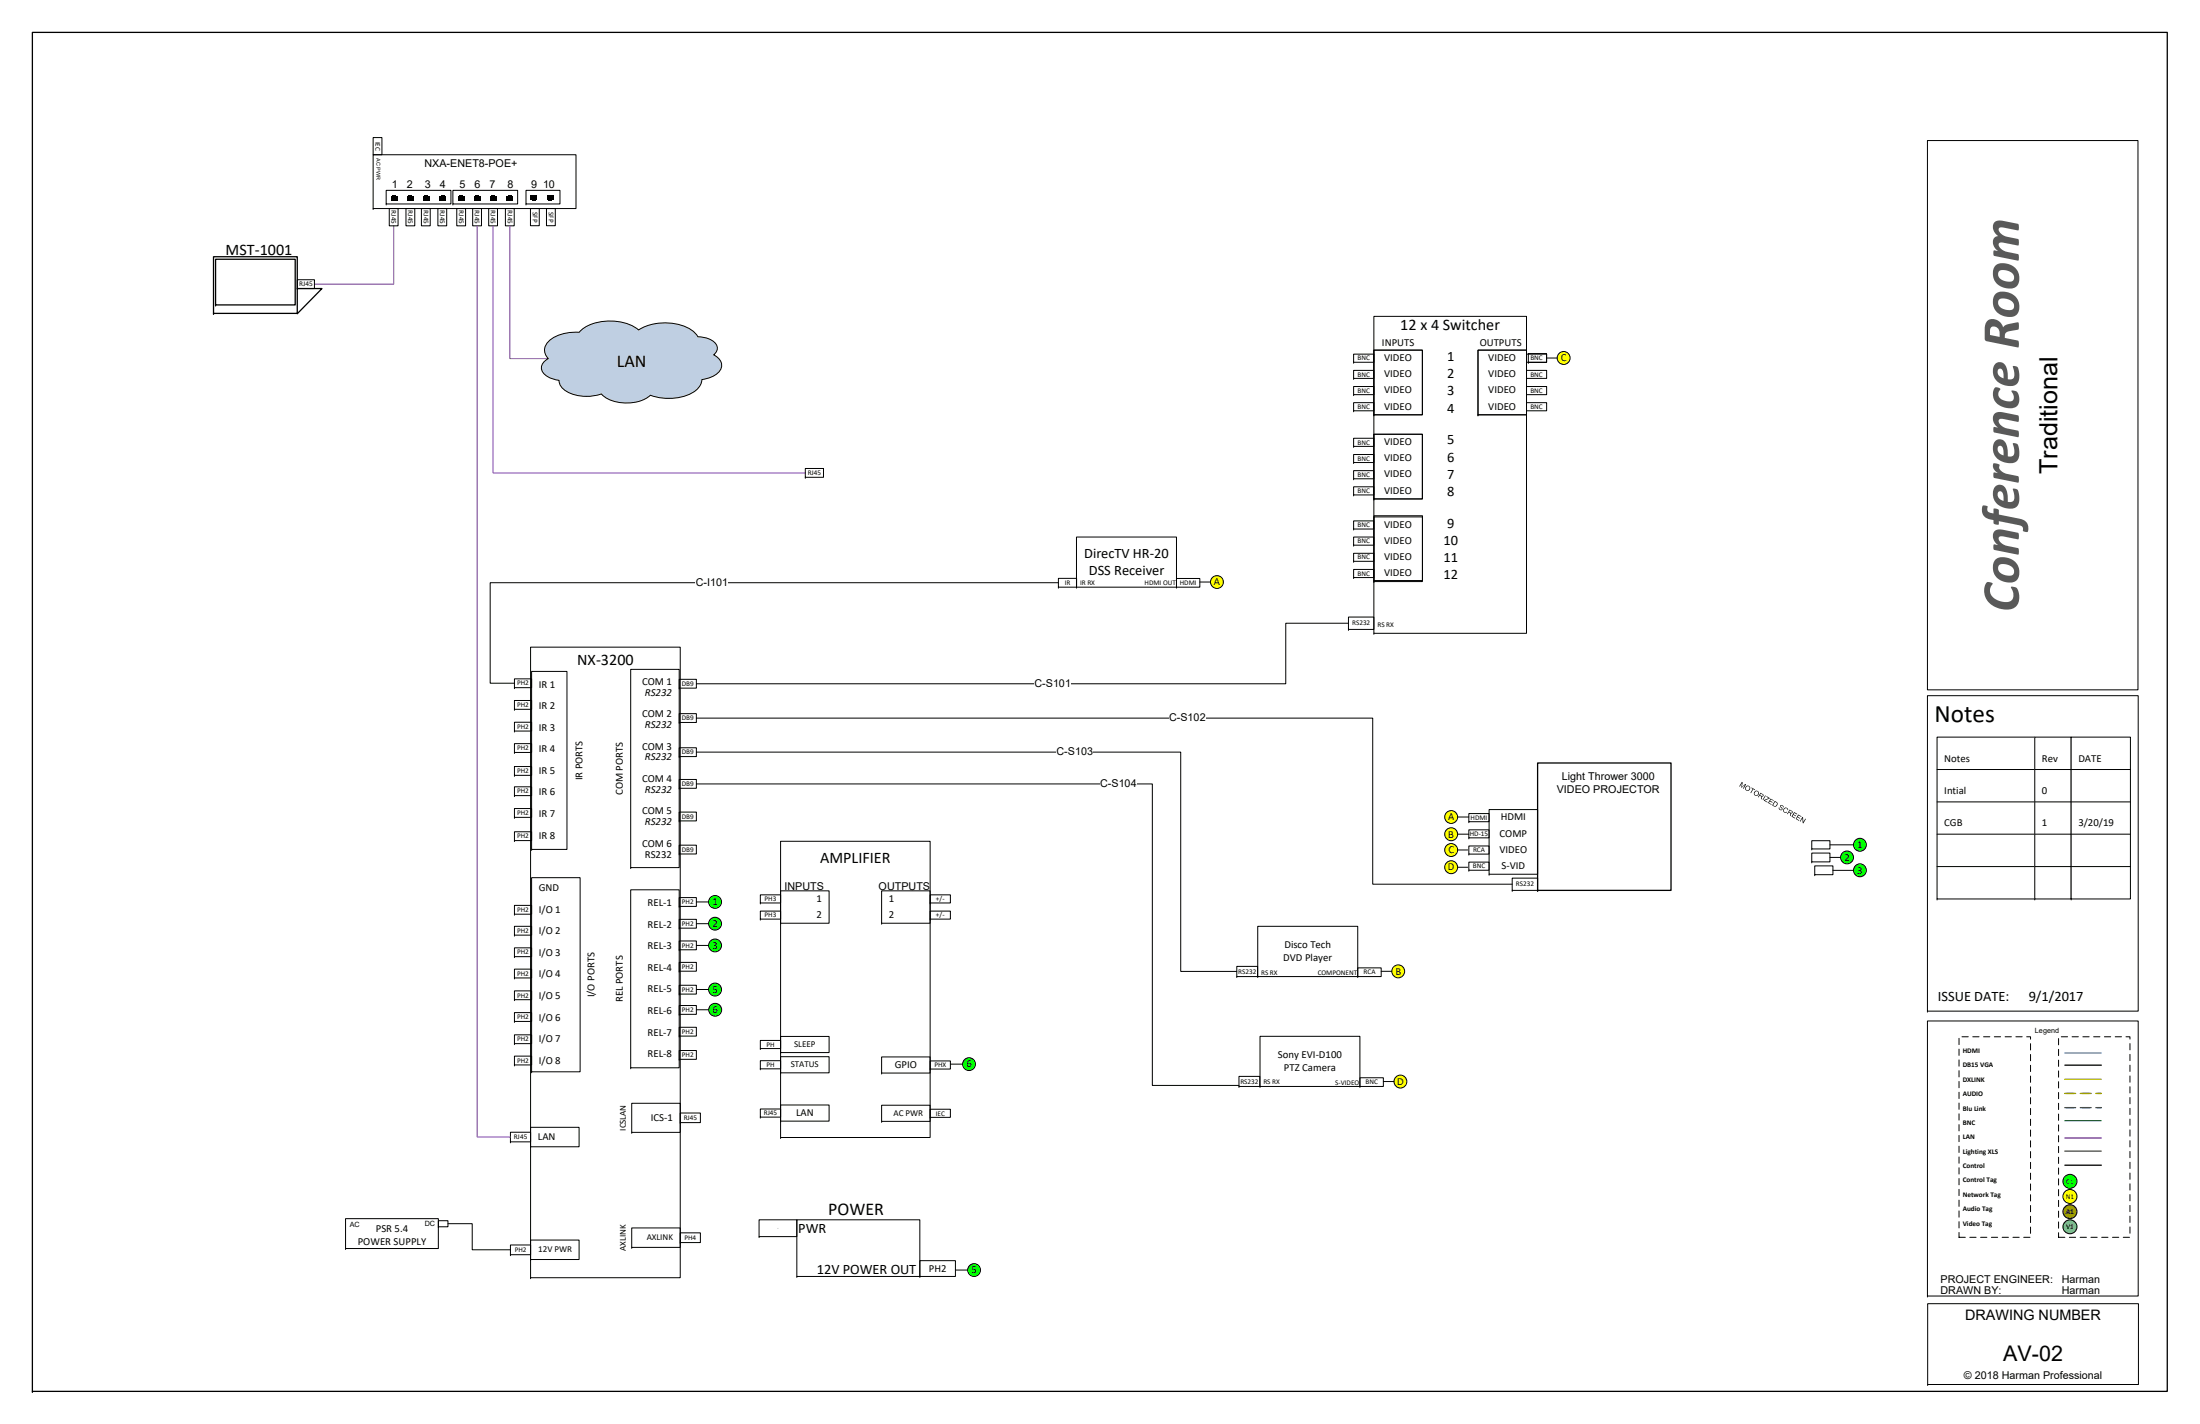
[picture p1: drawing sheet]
<svg xmlns="http://www.w3.org/2000/svg" width="432mm" height="279mm" viewBox="0 0 432 279" stroke-linecap="round" stroke-linejoin="round" font-family="sans-serif">
<path d="M136.7 153.8h89.5v59.2h17" fill="none" stroke="#000" stroke-width=".2"/>
<path d="M215.9 152.5h7.2v2.6h-7.2z" fill="#fff"/>
<path d="M378.3 27.6h41.3v107.8h-41.3zM378.3 255.8h41.4v15.9h-41.4zM378.3 271.7h.1" fill="none" stroke="#000" stroke-width=".2"/>
<path d="M77.3 44.3v11.5h-15.6" fill="none" stroke="#7030a0" stroke-width=".2"/>
<path d="M73.2 30.4h39.9v10.5h-39.9z" fill="#fff"/>
<path d="M73.2 30.4h39.9v10.5h-39.9zM73.2 40.9h.1" fill="none" stroke="#000" stroke-width=".2"/>
<path d="M103.2 37.3h6.7v2.7h-6.7z" fill="#fff"/>
<path d="M103.2 37.3h6.7v2.7h-6.7zM103.2 40h.1" fill="none" stroke="#000" stroke-width=".2"/>
<path d="M104.2 38.3h1.2v.8h-1.2zM104.5 39.1h.6v.3h-.6zM107.3 38.3h1.3v.8h-1.3zM107.7 39.1h.6v.3h-.6z" fill="#000"/>
<path d="M88.9 37.3h12.7v2.7h-12.7z" fill="#fff"/>
<path d="M88.9 37.3h12.7v2.7h-12.7zM88.9 40h.1" fill="none" stroke="#000" stroke-width=".2"/>
<path d="M89.9 38.6h1.2v.8h-1.2zM90.2 38.3h.6v.3h-.6zM93 38.6h1.3v.8h-1.3zM93.4 38.3h.6v.3h-.6zM96.2 38.5h1.3v.9h-1.3zM96.5 38.2h.6v.4h-.6zM99.4 38.5h1.3v.9h-1.3zM99.7 38.2h.6v.4h-.6z" fill="#000"/>
<path d="M75.8 37.3h12.7v2.7h-12.7z" fill="#fff"/>
<g fill="none" stroke="#000" stroke-width=".2">
<path d="M73.2 27h1.8v3.4h-1.8zM75.8 37.3h12.7v2.7h-12.7zM75.8 40h.1M76.4 40.9h1.7v3.4h-1.7zM79.7 40.9h1.7v3.4h-1.7zM82.7 40.9h1.7v3.4h-1.7zM85.9 40.9h1.8v3.4h-1.8zM89.7 40.9h1.7v3.4h-1.7zM92.8 40.9h1.7v3.4h-1.7zM95.9 40.9h1.7v3.4h-1.7zM99.2 40.9h1.7v3.4h-1.7zM104.1 40.9h1.7v3.4h-1.7z"/>
<path d="M107.3 40.9h1.7v3.4h-1.7zM67.8 239.1h18.2v5.9h-18.2zM86 239.5h1.9v1.2h-1.9zM67.8 245h.1M86 240.7h.1M87.9 240.1h4.8v5.1h7.5"/>
</g>
<path d="M76.7 38.6h1.3v.8h-1.3zM77.1 38.3h.6v.3h-.6zM79.9 38.6h1.3v.8h-1.3zM80.2 38.3h.6v.3h-.6zM83 38.5h1.3v.9h-1.3zM83.4 38.2h.6v.4h-.6zM86.2 38.5h1.3v.9h-1.3zM86.6 38.2h.6v.4h-.6z" fill="#000"/>
<path d="M100.1 44.3v26.1h7.5" fill="none" stroke="#7030a0" stroke-width=".2"/>
<circle cx="140.3" cy="181.2" r="1.26" fill="#0f0"/>
<circle cx="140.3" cy="181.2" r="1.26" fill="none" stroke="#000" stroke-width=".2"/>
<circle cx="140.3" cy="185.5" r="1.26" fill="#0f0"/>
<circle cx="140.3" cy="185.5" r="1.26" fill="none" stroke="#000" stroke-width=".2"/>
<circle cx="140.3" cy="194.2" r="1.27" fill="#0f0"/>
<g fill="none" stroke="#000" stroke-width=".2">
<path d="M158.1 91.9h3.5v1.7h-3.5zM158.1 93.6h.1M104.1 127h29.4v123.7h-29.4zM124 216.5h9.5v5.7h-9.5zM133.5 218.4h4v1.9h-4zM100.2 222.2h3.9v1.8h-3.9zM100.2 224h.1M104.1 221.2h9.6v3.8h-9.6zM104.1 225h.1M124 222.2h.1M133.5 220.3h.1M100.2 244.3h3.9v1.9h-3.9z"/>
<path d="M100.2 246.2h.1M104.1 250.7h.1M104.1 243.3h9.6v3.8h-9.6zM104.1 247.1h.1M124 240.9h9.5v3.8h-9.5zM124 244.7h.1M133.5 241.9h4v1.9h-4zM133.5 243.8h.1"/>
<circle cx="140.3" cy="194.2" r="1.27"/>
</g>
<path d="M96.8 44.3v48.5h61.3" fill="none" stroke="#7030a0" stroke-width=".2"/>
<path d="M41.9 50.4h16.4v11.1h-16.4z" fill="#fff"/>
<path d="M6.4 6.4h419v266.6h-419zM41.9 50.4h16.4v11.1h-16.4zM42.3 50.9h15.6v8.9h-15.6zM42.3 59.8h.1M58.3 56.6h4.9l-4.9 5M41.9 61.5h.1M6.4 273h.1" fill="none" stroke="#000" stroke-width=".25"/>
<path d="M58.3 54.9h3.4v1.7h-3.4zM58.3 56.6h.1" fill="none" stroke="#000" stroke-width=".2"/>
<circle cx="140.3" cy="177" r="1.26" fill="#0f0"/>
<g fill="none" stroke="#000" stroke-width=".2">
<path d="M378.3 136.5h41.4v61.9h-41.4zM378.3 198.4h.1"/>
<circle cx="140.3" cy="177" r="1.26"/>
</g>
<path d="M380.2 144.6h19.2v31.8h-19.2z" fill="#fff"/>
<path d="M380.2 144.6h19.2v31.8h-19.2zM380.2 151h19.2M380.2 157.3h19.2M380.2 176.4h.1M380.2 163.7h19.2M380.2 170h19.2" fill="none" stroke="#000" stroke-width=".2"/>
<path d="M399.4 144.6h7.1v31.8h-7.1z" fill="#fff"/>
<path d="M399.4 144.6h7.1v31.8h-7.1zM399.4 151h7.1M399.4 157.3h7.1M399.4 176.4h.1M399.4 163.7h7.1M399.4 170h7.1" fill="none" stroke="#000" stroke-width=".2"/>
<path d="M406.5 144.6h11.6v31.8h-11.6z" fill="#fff"/>
<path d="M406.5 144.6h11.6v31.8h-11.6zM406.5 151h11.6M406.5 157.3h11.6M406.5 176.4h.1M406.5 163.7h11.6M406.5 170h11.6M378.3 200.3h41.4v54h-41.4zM378.3 254.3h.1" fill="none" stroke="#000" stroke-width=".2"/>
<circle cx="406.3" cy="234.8" r="1.38" fill="#ff0"/>
<circle cx="406.3" cy="234.8" r="1.38" fill="none" stroke="#000" stroke-width=".2"/>
<circle cx="406.3" cy="231.8" r="1.38" fill="#0f0"/>
<circle cx="406.3" cy="231.8" r="1.38" fill="none" stroke="#000" stroke-width=".2"/>
<path d="M404 203.4h14.1v39.4h-14.1z" fill="none" stroke="#000" stroke-width=".2" stroke-dasharray="1.2 .9"/>
<circle cx="406.3" cy="237.7" r="1.38" fill="#f00"/>
<circle cx="406.3" cy="237.7" r="1.38" fill="none" stroke="#000" stroke-width=".2"/>
<path d="M384.5 203.4h14v39.4h-14z" fill="none" stroke="#000" stroke-width=".2" stroke-dasharray="1.2 .9"/>
<path d="M405.3 209h7.1zM405.3 228.6h7.1z" fill="none" stroke="#000" stroke-width=".25"/>
<path d="M405.3 206.6h7.1z" fill="none" stroke="#00b0f0" stroke-width=".25"/>
<path d="M405.3 211.8h7.1z" fill="none" stroke="#ea700d" stroke-width=".25"/>
<path d="M405.3 214.5h7.1z" fill="none" stroke="#f00" stroke-width=".25" stroke-dasharray="1.8 1.3"/>
<path d="M405.3 219.9h7.1z" fill="none" stroke="#00b050" stroke-width=".25"/>
<path d="M405.3 225.9h7.1z" fill="none" stroke="#50632a" stroke-width=".25"/>
<path d="M405.3 223.3h7.1z" fill="none" stroke="#7030a0" stroke-width=".25"/>
<circle cx="406.3" cy="240.7" r="1.38" fill="#00b0f0"/>
<g fill="none" stroke="#000" stroke-width=".2">
<path d="M207.7 113.5h3.6v1.7h-3.6zM207.7 115.2h.1M207.7 114.3h-111.5v19.8h4.8M211.3 105.4h19.6v9.8h-19.6zM211.3 115.2h.1M230.9 113.5h4.6v1.7h-4.6zM230.9 115.2h.1M242.7 189.6h4.1v2h-4.1zM242.7 191.6h.1M246.9 181.8h19.6v9.8h-19.6zM246.9 191.6h.1M266.5 189.9h4.6v1.7h-4.6z"/>
<path d="M266.5 191.6h.1M243.2 211.2h4.1v2h-4.1zM243.2 213.2h.1M247.3 203.3h19.6v9.9h-19.6zM247.3 213.2h.1M266.9 211.5h4.6v1.7h-4.6zM266.9 213.2h.1"/>
<circle cx="406.3" cy="240.7" r="1.38"/>
</g>
<path d="M405.3 217.3h7.1z" fill="none" stroke="#1f477d" stroke-width=".25" stroke-dasharray="1.8 1.3"/>
<path d="M136.6 113.1h6.3v2.5h-6.3z" fill="#fff"/>
<path d="M93.6 44.3v178.8h6.6" fill="none" stroke="#7030a0" stroke-width=".2"/>
<g fill="none" stroke="#000" stroke-width=".2">
<path d="M265.7 79h4v1.6h-4zM265.7 75.8h4v1.6h-4zM265.7 77.4h.1M265.7 72.7h4v1.5h-4zM265.7 74.2h.1M265.7 69.5h4v1.6h-4zM265.7 71.1h.1M269.7 62.1h29.9v62.2h-29.9zM269.7 68.7h9.5v12.7h-9.5zM290.1 68.7h9.5v12.7h-9.5zM299.6 69.5h4v1.6h-4zM299.6 71.1h.1"/>
<path d="M299.6 72.7h4v1.5h-4zM299.6 74.2h.1M299.6 75.8h4v1.6h-4zM299.6 77.4h.1M299.6 79h4v1.6h-4zM265.7 80.6h.1M265.7 95.5h4v1.6h-4zM265.7 97.1h.1M265.7 92.3h4v1.6h-4zM265.7 93.9h.1M265.7 89.2h4v1.6h-4zM265.7 90.8h.1"/>
<path d="M265.7 86h4v1.6h-4zM265.7 87.6h.1M269.7 81.4h.1M269.7 85.2h9.5v12.7h-9.5zM269.7 97.9h.1M290.1 81.4h.1M299.6 80.6h.1M265.7 111.7h4v1.6h-4zM265.7 113.3h.1M265.7 108.6h4v1.5h-4zM265.7 110.1h.1M265.7 105.4h4v1.6h-4z"/>
<path d="M265.7 107h.1M265.7 102.2h4v1.6h-4zM265.7 103.8h.1M269.7 101.4h9.5v12.7h-9.5zM269.7 114.1h.1M269.7 101.2h9.5v12.7h-9.5zM269.7 113.9h.1M264.7 121.1h5v2.4h-5zM264.7 123.5h.1M269.7 124.3h.1M136.7 177h2.4M136.7 181.2h2.4"/>
<path d="M136.7 185.5h2.4M136.7 194.1h2.4"/>
</g>
<path d="M301.8 149.7h26.2v25h-26.2z" fill="#fff"/>
<path d="M301.8 149.7h26.2v25h-26.2zM301.8 174.7h.1" fill="none" stroke="#000" stroke-width=".25"/>
<path d="M355.6 165h3.6v1.6h-3.6zM355.6 166.6h.1M355.6 167.4h3.6v1.7h-3.6zM355.6 169.1h.1" fill="none" stroke="#000" stroke-width=".2"/>
<circle cx="365.1" cy="165.8" r="1.26" fill="#0f0"/>
<circle cx="365.1" cy="165.8" r="1.26" fill="none" stroke="#000" stroke-width=".2"/>
<circle cx="362.5" cy="168.2" r="1.26" fill="#0f0"/>
<g fill="none" stroke="#000" stroke-width=".2">
<path d="M264.7 122.3h-12.3v11.9h-115.7M288.3 159.6h4v1.6h-4zM292.3 158.8h9.5v12.7h-9.5zM288.3 169.2h4v1.5h-4zM288.3 170.7h.1M288.3 166h4v1.6h-4zM288.3 167.6h.1M288.3 162.8h4v1.6h-4zM288.3 164.4h.1M288.3 161.2h.1M292.3 171.5h.1M296.8 172.3h5v2.4h-5z"/>
<path d="M296.8 174.7h.1M359.2 165.8h4.6M359.2 168.2h2.1"/>
<circle cx="362.5" cy="168.2" r="1.26"/>
</g>
<path d="M341.9 153.4l.2 .1-.2 .9 .7-.6 .1 .1-.5 .9-.1-.1 .4-.7-.8 .5 .2-.9-.4 .8-.1-.1zM342.5 154.7a.55 .55 0 0 1 1.1 0 .55 .55 0 0 1-1.1 0zM342.7 154.7a.38 .38 0 0 0 .7 0 .38 .38 0 0 0-.7 0zM343.8 154.5l.7 .4-.1 .1-.3-.2-.4 .8h-.1l.4-.8-.3-.2zM344.2 155.7a.55 .55 0 0 1 1.1 0 .55 .55 0 0 1-1.1 0zM344.4 155.7a.37 .37 0 0 0 .7 0 .37 .37 0 0 0-.7 0zM345.5 155.5l.4 .3a.27 .27 0 0 1 .2 .3 .27 .27 0 0 1-.4 .2l.1 .5h-.1l-.1-.6-.2-.1-.2 .4-.2-.1zM345.6 155.7l-.2 .3 .3 .1a.18 .18 0 0 0 .3 0 .18 .18 0 0 0-.1-.2zM346.5 156.1h.1l-.5 .9-.2-.1zM346.8 156.2l.6 .4-1 .4 .5 .4v.1l-.7-.4 1-.5-.5-.3zM347.5 156.7l.7 .3-.1 .1-.5-.3-.2 .3 .5 .3v.1l-.5-.3-.2 .3 .5 .3v.1l-.7-.4zM348.3 157.1l.3 .2a.51 .51 0 0 1 .2 .7 .51 .51 0 0 1-.7 .2l-.3-.2zM348.4 157.3l-.4 .7a.42 .42 0 0 0 .7-.1 .42 .42 0 0 0-.3-.6zM349.4 158l.3-.1a.37 .37 0 0 1 .3 .6l-.1-.1a.22 .22 0 0 0-.1-.3 .22 .22 0 0 0-.3 .1v.1a.38 .38 0 0 1 .3 .5 .38 .38 0 0 1-.5 .2 .38 .38 0 0 1-.2-.5h.2a.25 .25 0 0 0 .1 .4 .25 .25 0 0 0 .3-.3l-.3-.3zM350.2 158.6a.45 .45 0 0 1 .5-.1 .45 .45 0 0 1 .3 .5l-.2-.1a.34 .34 0 0 0-.4-.3 .34 .34 0 0 0-.2 .5 .34 .34 0 0 0 .5 .1v.1a.47 .47 0 0 1-.6 0 .47 .47 0 0 1 .1-.7zM351.3 158.8l.3 .3a.27 .27 0 0 1 .2 .3 .27 .27 0 0 1-.4 .2l.1 .5h-.1l-.1-.6-.2-.1-.2 .4-.2-.1zM351.3 159l-.1 .3 .5 .1v-.2zM352.1 159.3l.7 .4-.1 .1-.5-.3-.2 .3 .5 .3v.1l-.5-.3-.2 .3 .5 .3v.1l-.7-.4zM352.9 159.8l.7 .4-.1 .1-.5-.3-.1 .3 .4 .2v.1l-.5-.3-.2 .3 .6 .4-.1 .1-.6-.4zM353.8 160.3h.1v1l.4-.7 .2 .1-.6 .9-.1-.1v-1l-.4 .7h-.1z" fill="#000"/>
<path d="M203 132.9h7.2v2.5h-7.2z" fill="#fff"/>
<g fill="none" stroke="#000" stroke-width=".2">
<path d="M101 133.2h3.3v1.7h-3.3zM101 134.9h.1M101 137.4h3.3v1.8h-3.3zM101 139.2h.1M104.3 131.7h7v35h-7zM123.8 131.3h9.5v38.9h-9.5zM133.3 133.3h3.4v1.7h-3.4zM133.3 135h.1M101 141.7h3.3v1.7h-3.3zM101 143.4h.1M101 158.6h3.3v1.8h-3.3zM101 154.4h3.3v1.7h-3.3z"/>
<path d="M101 156.1h.1M101 145.9h3.3v1.7h-3.3zM101 147.6h.1M101 150.4h3.3v1.7h-3.3zM101 152.1h.1M133.3 140h3.4v1.8h-3.4zM133.3 141.8h.1M133.3 146.7h3.4v1.7h-3.4zM133.3 148.4h.1M133.3 152.9h3.4v1.8h-3.4zM133.3 154.7h.1M133.3 159.3h3.4v1.8h-3.4z"/>
<path d="M101 163.2h3.3v1.7h-3.3zM101 164.9h.1M101 160.4h.1M101 177.6h3.3v1.8h-3.3zM101 179.4h.1M104.3 166.7h.1M104.3 172.2h9.6v38.1h-9.6zM123.8 170.2h.1M123.8 174.6h9.5v34.9h-9.5zM133.3 161.1h.1M133.3 165.8h3.4v1.8h-3.4zM133.3 167.6h.1"/>
<path d="M133.3 176.1h3.4v1.7h-3.4zM133.3 177.8h.1M101 181.8h3.3v1.7h-3.3zM101 183.5h.1M101 186h3.3v1.7h-3.3zM101 187.7h.1M101 198.7h3.3v1.7h-3.3zM101 190.2h3.3v1.7h-3.3zM101 191.9h.1M101 194.4h3.3v1.7h-3.3zM101 196.1h.1M133.3 180.4h3.4v1.7h-3.4z"/>
<path d="M133.3 182.1h.1M133.3 184.6h3.4v1.8h-3.4zM133.3 186.4h.1M133.3 197.3h3.4v1.7h-3.4zM133.3 199h.1M133.3 188.8h3.4v1.8h-3.4zM133.3 190.6h.1M133.3 193.3h3.4v1.7h-3.4zM133.3 195h.1M101 207.2h3.3v1.7h-3.3zM101 208.9h.1M101 203h3.3v1.8h-3.3z"/>
<path d="M101 204.8h.1M101 200.4h.1M104.3 210.3h.1M123.8 209.5h.1M133.3 206.1h3.4v1.7h-3.4zM133.3 207.8h.1M133.3 201.6h3.4v1.7h-3.4zM133.3 203.3h.1"/>
</g>
<circle cx="140.4" cy="198.1" r="1.26" fill="#0f0"/>
<g fill="none" stroke="#000" stroke-width=".2">
<path d="M356.2 169.9h3.6v1.7h-3.6zM356.2 171.6h.1M136.7 198.1h2.4"/>
<circle cx="140.4" cy="198.1" r="1.26"/>
</g>
<circle cx="365.1" cy="170.8" r="1.26" fill="#0f0"/>
<g fill="none" stroke="#000" stroke-width=".2">
<path d="M300 69.4h3.5v1.7h-3.5zM300 71.1h.1M359.8 170.8h4"/>
<circle cx="365.1" cy="170.8" r="1.26"/>
</g>
<circle cx="306.9" cy="70.2" r="1.27" fill="#ff0"/>
<g fill="none" stroke="#000" stroke-width=".2">
<path d="M303.5 70.2h2.1"/>
<circle cx="306.9" cy="70.2" r="1.27"/>
</g>
<circle cx="284.8" cy="160.3" r="1.27" fill="#ff0"/>
<g fill="none" stroke="#000" stroke-width=".2">
<path d="M286.1 160.3h2.2"/>
<circle cx="284.8" cy="160.3" r="1.27"/>
</g>
<circle cx="284.8" cy="163.7" r="1.27" fill="#ff0"/>
<g fill="none" stroke="#000" stroke-width=".2">
<path d="M286.1 163.7h2.2"/>
<circle cx="284.8" cy="163.7" r="1.27"/>
</g>
<circle cx="284.8" cy="166.8" r="1.27" fill="#ff0"/>
<g fill="none" stroke="#000" stroke-width=".2">
<path d="M286.1 166.8h2"/>
<circle cx="284.8" cy="166.8" r="1.27"/>
</g>
<circle cx="284.8" cy="170.2" r="1.27" fill="#ff0"/>
<g fill="none" stroke="#000" stroke-width=".2">
<path d="M286.1 170.2h2"/>
<circle cx="284.8" cy="170.2" r="1.27"/>
</g>
<circle cx="238.8" cy="114.2" r="1.27" fill="#ff0"/>
<g fill="none" stroke="#000" stroke-width=".2">
<path d="M235.5 114.2h2.1"/>
<circle cx="238.8" cy="114.2" r="1.27"/>
</g>
<circle cx="274.4" cy="190.6" r="1.26" fill="#ff0"/>
<g fill="none" stroke="#000" stroke-width=".2">
<path d="M271.1 190.6h2.1"/>
<circle cx="274.4" cy="190.6" r="1.26"/>
</g>
<circle cx="274.9" cy="212.2" r="1.26" fill="#ff0"/>
<g fill="none" stroke="#000" stroke-width=".2">
<path d="M149.2 175.6h4v1.6h-4zM149.2 177.2h.1M149.2 178.8h4v1.5h-4zM153.2 165.1h29.4v58.1h-29.4zM153.2 174.8h9.5v6.3h-9.5zM173 174.8h9.6v6.3h-9.6zM182.6 175.6h3.9v1.6h-3.9zM182.6 177.2h.1M182.6 178.8h3.9v1.5h-3.9zM149.2 180.3h.1M153.2 181.1h.1M173 181.1h.1"/>
<path d="M182.6 180.3h.1M149.2 204.1h4v1.6h-4zM149.2 205.7h.1M149.2 217.6h4v1.6h-4zM149.2 219.2h.1M149.2 208.1h4v1.6h-4zM149.2 209.7h.1M153.2 203.4h9.5v3.1h-9.5zM153.2 206.5h.1M153.2 216.8h9.5v3.2h-9.5zM153.2 220h.1M153.2 207.3h9.5v3.2h-9.5z"/>
<path d="M153.2 210.5h.1M173 216.9h9.6v3.1h-9.6zM173 207.4h9.6v3.1h-9.6zM173 210.5h.1M182.6 217.6h3.9v1.6h-3.9zM182.6 219.2h.1M182.6 208.2h3.9v1.6h-3.9zM182.6 209.8h.1M271.5 212.2h2.1M149 239.3h7.4v3.3h-7.4zM153.2 223.2h.1M156.4 239.3h24.1v11.2h-24.1z"/>
<path d="M173 220h.1M149 242.6h.1M156.4 250.5h.1M180.5 247.4h7v3.1h-7zM180.5 250.5h.1"/>
<circle cx="274.9" cy="212.2" r="1.26"/>
</g>
<circle cx="191.2" cy="249.2" r="1.26" fill="#0f0"/>
<g fill="none" stroke="#000" stroke-width=".2">
<path d="M187.5 249.2h2.4"/>
<circle cx="191.2" cy="249.2" r="1.26"/>
</g>
<circle cx="190.2" cy="208.8" r="1.26" fill="#0f0"/>
<g fill="none" stroke="#000" stroke-width=".2">
<path d="M136.7 147.6h95v43h11M186.5 208.8h2.4"/>
<circle cx="190.2" cy="208.8" r="1.26"/>
</g>
<path d="M207.4 146.3h7.1v2.6h-7.1z" fill="#fff"/>
<path d="M136.7 140.9h132.7v32.6h27.4" fill="none" stroke="#000" stroke-width=".2"/>
<path d="M229.5 139.6h7.1v2.6h-7.1z" fill="#fff"/>
<path d="M107.5 67.2a7.6 7.6 0 0 1 6.2-2 7.9 7.9 0 0 1 6.5-2.2 8.4 8.4 0 0 1 5.1 1.7 10.2 10.2 0 0 1 10.7 .3l1 1.1a4.5 4.5 0 0 1 3.7 1.6 1.51 1.51 0 0 1-.6 1.9 2.13 2.13 0 0 1 1.5 1.9 2.13 2.13 0 0 1-1.3 2.1l-1.6 .7-.9 .2a3.4 3.4 0 0 1-2.6 2.9 10.7 10.7 0 0 1-7.5 .1 7.9 7.9 0 0 1-9.2 .3l-.5-.5a8.2 8.2 0 0 1-7.6-1.1l-.6-1-.1-.6a4.2 4.2 0 0 1-3.4-2 1.91 1.91 0 0 1 1.3-2.2 2.23 2.23 0 0 1-.1-3.2z" fill-rule="evenodd" fill="#bfcfe2"/>
<path d="M107.5 67.2a7.6 7.6 0 0 1 6.2-2 7.9 7.9 0 0 1 6.5-2.2 8.4 8.4 0 0 1 5.1 1.7 10.2 10.2 0 0 1 10.7 .3l1 1.1a4.5 4.5 0 0 1 3.7 1.6 1.51 1.51 0 0 1-.6 1.9 2.13 2.13 0 0 1 1.5 1.9 2.13 2.13 0 0 1-1.3 2.1l-1.6 .7-.9 .2a3.4 3.4 0 0 1-2.6 2.9 10.7 10.7 0 0 1-7.5 .1 7.9 7.9 0 0 1-9.2 .3l-.5-.5a8.2 8.2 0 0 1-7.6-1.1l-.6-1-.1-.6a4.2 4.2 0 0 1-3.4-2 1.91 1.91 0 0 1 1.3-2.2 2.23 2.23 0 0 1-.1-3.2z" fill="none" stroke="#000" stroke-width=".2"/>
<text font-size="10.6" fill="#595959" x="396.2" y="120.1" transform="rotate(-90 396.2 120.1)">Conference Room</text>
<g font-size="4.9">
<text x="403.8" y="93" transform="rotate(-90 403.8 93)">Traditional</text>
<text x="379.7" y="141.7">Notes</text>
</g>
<text font-size="4.2" x="393.2" y="267.1">AV-02</text>
<g font-size="3.5">
<text x="121.1" y="72.1">LAN</text>
<text x="162.6" y="238.4">POWER</text>
</g>
<g font-size="3.2">
<text x="44.3" y="49.9">MST‐1001</text>
<text x="274.8" y="64.8">12 x 4 Switcher</text>
<text x="113.3" y="130.5">NX‐3200</text>
<text x="161" y="169.4">AMPLIFIER</text>
</g>
<g font-size="2.8">
<text x="284.1" y="70.8">1</text>
<text x="284.1" y="74.2">2</text>
<text x="284.1" y="77.6">3</text>
<text x="284.1" y="81">4</text>
<text x="284.1" y="87.2">5</text>
<text x="284.1" y="90.6">6</text>
<text x="284.1" y="94">7</text>
<text x="284.1" y="97.4">8</text>
<text x="283.4" y="106.9">10</text>
<text x="284.1" y="103.5">9</text>
<text x="212.8" y="109.5">DirecTV HR‐20</text>
<text x="213.7" y="112.8">DSS Receiver</text>
<text x="283.4" y="110.3">11</text>
<text x="283.4" y="113.7">12</text>
<text x="380.4" y="196.5">ISSUE DATE:</text>
<text x="398.2" y="196.5">9/1/2017</text>
<text x="156.7" y="241.9">PWR</text>
<text x="160.3" y="249.9">12V POWER OUT</text>
<text x="385.7" y="259">DRAWING NUMBER</text>
</g>
<g font-size="2.8" fill="#fff">
<text x="402.6" y="250.9">Rodriguez</text>
<text x="402.6" y="253.7">N/A</text>
</g>
<g font-size="2.1">
<text x="83.3" y="32.8">NXA-ENET8-POE+</text>
<text x="76.9" y="36.9">1</text>
<text x="79.8" y="36.9">2</text>
<text x="83.4" y="36.9">3</text>
<text x="86.3" y="36.9">4</text>
<text x="90.2" y="36.9">5</text>
<text x="93.1" y="36.9">6</text>
<text x="96.1" y="36.9">7</text>
<text x="99.6" y="36.9">8</text>
<text x="104.2" y="36.9">9 10</text>
<text x="271.2" y="68">INPUTS</text>
<text x="271.7" y="70.8">VIDEO</text>
<text x="290.4" y="68">OUTPUTS</text>
<text x="292.1" y="70.8">VIDEO</text>
<text x="306.3" y="70.9">C</text>
<text x="271.7" y="77.2">VIDEO</text>
<text x="271.7" y="74">VIDEO</text>
<text x="292.1" y="74">VIDEO</text>
<text x="292.1" y="77.2">VIDEO</text>
<text x="271.7" y="80.4">VIDEO</text>
<text x="292.1" y="80.4">VIDEO</text>
<text x="271.7" y="87.3">VIDEO</text>
<text x="271.7" y="93.7">VIDEO</text>
<text x="271.7" y="90.5">VIDEO</text>
<text x="271.7" y="96.9">VIDEO</text>
<text x="271.7" y="106.7">VIDEO</text>
<text x="271.7" y="103.5">VIDEO</text>
<text x="271.7" y="113.1">VIDEO</text>
<text x="271.7" y="109.9">VIDEO</text>
<text x="136.6" y="115">C-I101</text>
<text x="238.3" y="114.8">A</text>
<text x="105.8" y="134.9">IR 1</text>
<text x="126" y="134.4">COM 1</text>
<text x="126.6" y="136.5">RS232</text>
<text x="203" y="134.8">C-S101</text>
<text x="105.8" y="139.1">IR 2</text>
<text x="105.8" y="143.4">IR 3</text>
<text x="126" y="140.7">COM 2</text>
<text x="126.6" y="142.9">RS232</text>
<text x="229.5" y="141.6">C-S102</text>
<text x="105.8" y="147.6">IR 4</text>
<text x="126" y="147.1">COM 3</text>
<text x="126.6" y="149.2">RS232</text>
<text x="207.4" y="148.2">C-S103</text>
<text x="381.6" y="149.4">Notes</text>
<text x="400.8" y="149.4">Rev</text>
<text x="407.9" y="149.4">DATE</text>
<text x="105.8" y="151.9">IR 5</text>
<text x="114.3" y="153.1" transform="rotate(-90 114.3 153.1)">IR PORTS</text>
<text x="126" y="153.4">COM 4</text>
<text x="126.6" y="155.6">RS232</text>
<text x="215.9" y="154.4">C-S104</text>
<text x="305.5" y="155.6">VIDEO PROJECTOR</text>
<text x="306.6" y="153">Light Thrower 3000</text>
<text x="381.6" y="155.7">Intial</text>
<text x="400.8" y="155.7">0</text>
<text x="105.8" y="156.1">IR 6</text>
<text x="105.8" y="160.3">IR 7</text>
<text x="122.2" y="156" transform="rotate(-90 122.2 156)">COM PORTS</text>
<text x="126" y="159.8">COM 5</text>
<text x="126.6" y="161.9">RS232</text>
<text x="284.2" y="161">A</text>
<text x="294.6" y="161">HDMI</text>
<text x="105.8" y="164.6">IR 8</text>
<text x="126" y="166.1">COM 6</text>
<text x="284.2" y="164.3">B</text>
<text x="284.3" y="167.4">C</text>
<text x="294.3" y="167.3">VIDEO</text>
<text x="294.3" y="164.1">COMP</text>
<text x="364.5" y="166.4">1</text>
<text x="381.6" y="162.1">CGB</text>
<text x="400.8" y="162.1">1</text>
<text x="407.9" y="162.1">3/20/19</text>
<text x="126.6" y="168.3">RS232</text>
<text x="284.2" y="170.8">D</text>
<text x="294.7" y="170.5">S‐VID</text>
<text x="362" y="168.9">2</text>
<text x="364.5" y="171.4">3</text>
<text x="105.8" y="174.9">GND</text>
<text x="105.8" y="179.1">I/O 1</text>
<text x="127.1" y="177.8">REL‐1</text>
<text x="139.8" y="177.6">1</text>
<text x="154" y="174.6">INPUTS</text>
<text x="160.3" y="176.9">1</text>
<text x="172.5" y="174.6">OUTPUTS</text>
<text x="174.5" y="176.9">1</text>
<text x="105.8" y="183.3">I/O 2</text>
<text x="127.1" y="182">REL‐2</text>
<text x="139.8" y="181.9">2</text>
<text x="160.3" y="180.1">2</text>
<text x="174.5" y="180.1">2</text>
<text x="105.8" y="187.6">I/O 3</text>
<text x="105.8" y="191.8">I/O 4</text>
<text x="127.1" y="186.2">REL‐3</text>
<text x="127.1" y="190.5">REL‐4</text>
<text x="139.8" y="186.2">3</text>
<text x="251.9" y="188.6">DVD Player</text>
<text x="252.1" y="186.1">Disco Tech</text>
<text x="273.9" y="191.2">B</text>
<text x="105.8" y="196">I/O 5</text>
<text x="116.7" y="195.7" transform="rotate(-90 116.7 195.7)">I/O PORTS</text>
<text x="122.2" y="196.7" transform="rotate(-90 122.2 196.7)">REL PORTS</text>
<text x="127.1" y="194.7">REL‐5</text>
<text x="139.8" y="194.8">5</text>
<text x="105.8" y="200.3">I/O 6</text>
<text x="127.1" y="198.9">REL‐6</text>
<text x="127.1" y="203.2">REL‐7</text>
<text x="139.8" y="198.8">6</text>
<text x="105.8" y="204.5">I/O 7</text>
<text x="105.8" y="208.7">I/O 8</text>
<text x="127.1" y="207.4">REL‐8</text>
<text x="175.6" y="209.5">GPIO</text>
<text x="189.7" y="209.4">6</text>
<text x="250.8" y="207.6">Sony EVI‐D100</text>
<text x="252" y="210.2">PTZ Camera</text>
<text x="274.2" y="212.9">D</text>
<text x="127.7" y="219.9">ICS‐1</text>
<text x="156.2" y="218.9">LAN</text>
<text x="105.6" y="223.6">LAN</text>
<text x="70.2" y="244.3">POWER SUPPLY</text>
<text x="73.8" y="241.8">PSR 5.4</text>
<text x="182.3" y="249.6">PH2</text>
<text x="190.7" y="249.8">5</text>
<text x="380.9" y="251.8">PROJECT ENGINEER:</text>
<text x="404.7" y="251.8">Harman</text>
<text x="380.9" y="253.9">DRAWN BY:</text>
<text x="404.7" y="253.9">Harman</text>
<text x="385.4" y="270.6">© 2018 Harman Professional</text>
</g>
<g font-size="1.8">
<text x="155.2" y="209.4">STATUS</text>
<text x="155.9" y="205.4">SLEEP</text>
<text x="122.8" y="221.9" transform="rotate(-90 122.8 221.9)">ICSLAN</text>
<text x="175.4" y="218.9">AC PWR</text>
<text x="105.6" y="245.7">12V PWR</text>
<text x="122.8" y="245.4" transform="rotate(-90 122.8 245.4)">AXLINK</text>
<text x="126.9" y="243.3">AXLINK</text>
</g>
<g font-size="1.4">
<text x="73.7" y="27.8" transform="rotate(90 73.7 27.8)">IEC</text>
<text x="76.9" y="41.3" transform="rotate(90 76.9 41.3)">RJ45</text>
<text x="80.1" y="41.3" transform="rotate(90 80.1 41.3)">RJ45</text>
<text x="83.2" y="41.3" transform="rotate(90 83.2 41.3)">RJ45</text>
<text x="86.4" y="41.3" transform="rotate(90 86.4 41.3)">RJ45</text>
<text x="90.1" y="41.3" transform="rotate(90 90.1 41.3)">RJ45</text>
<text x="93.2" y="41.3" transform="rotate(90 93.2 41.3)">RJ45</text>
<text x="96.4" y="41.3" transform="rotate(90 96.4 41.3)">RJ45</text>
<text x="99.6" y="41.3" transform="rotate(90 99.6 41.3)">RJ45</text>
<text x="104.6" y="41.6" transform="rotate(90 104.6 41.6)">SFP</text>
<text x="107.7" y="41.6" transform="rotate(90 107.7 41.6)">SFP</text>
<text x="58.7" y="56.2">RJ45</text>
<text x="266.5" y="70.7">BNC</text>
<text x="300.4" y="70.7">BNC</text>
<text x="266.5" y="77.1">BNC</text>
<text x="266.5" y="73.9">BNC</text>
<text x="300.4" y="73.9">BNC</text>
<text x="300.4" y="77.1">BNC</text>
<text x="266.5" y="80.2">BNC</text>
<text x="300.4" y="80.2">BNC</text>
<text x="266.5" y="87.2">BNC</text>
<text x="158.5" y="93.2">RJ45</text>
<text x="266.5" y="93.6">BNC</text>
<text x="266.5" y="90.4">BNC</text>
<text x="266.5" y="96.7">BNC</text>
<text x="266.5" y="106.6">BNC</text>
<text x="266.5" y="103.4">BNC</text>
<text x="266.5" y="113">BNC</text>
<text x="266.5" y="109.8">BNC</text>
<text x="209" y="114.8">IR</text>
<text x="212" y="114.8">IR RX</text>
<text x="224.6" y="114.8">HDMI OUT</text>
<text x="231.6" y="114.8">HDMI</text>
<text x="265.4" y="122.7">RS232</text>
<text x="270.4" y="123.1">RS RX</text>
<text x="101.5" y="134.5">PH2</text>
<text x="133.8" y="134.6">DB9</text>
<text x="101.5" y="138.7">PH2</text>
<text x="101.5" y="143">PH2</text>
<text x="133.8" y="141.3">DB9</text>
<text x="101.5" y="147.2">PH2</text>
<text x="133.8" y="148">DB9</text>
<text x="101.5" y="155.7">PH2</text>
<text x="101.5" y="151.7">PH2</text>
<text x="133.8" y="154.2">DB9</text>
<text x="101.5" y="159.9">PH2</text>
<text x="133.8" y="160.6">DB9</text>
<text x="288.6" y="160.9">HDMI</text>
<text x="101.5" y="164.5">PH2</text>
<text x="133.8" y="167.1">DB9</text>
<text x="288.5" y="164">HD‐15</text>
<text x="289.1" y="167.2">RCA</text>
<text x="289.1" y="170.4">BNC</text>
<text x="297.5" y="173.9">RS232</text>
<text x="101.5" y="178.9">PH2</text>
<text x="133.8" y="177.4">PH2</text>
<text x="150.1" y="176.8">PH3</text>
<text x="150.1" y="180">PH3</text>
<text x="183.7" y="176.8">+/‐</text>
<text x="183.7" y="180">+/‐</text>
<text x="101.5" y="183.1">PH2</text>
<text x="133.8" y="181.7">PH2</text>
<text x="133.8" y="185.9">PH2</text>
<text x="101.5" y="187.3">PH2</text>
<text x="101.5" y="191.5">PH2</text>
<text x="133.8" y="190.1">PH2</text>
<text x="243" y="191">RS232</text>
<text x="247.5" y="191.2">RS RX</text>
<text x="258.6" y="191.3">COMPONENT</text>
<text x="267.6" y="191.2">RCA</text>
<text x="101.5" y="195.7">PH2</text>
<text x="133.8" y="194.6">PH2</text>
<text x="101.5" y="200">PH2</text>
<text x="133.8" y="202.9">PH2</text>
<text x="133.8" y="198.6">PH2</text>
<text x="399.4" y="202.7">Legend</text>
<text x="101.5" y="208.5">PH2</text>
<text x="101.5" y="204.3">PH2</text>
<text x="133.8" y="207.4">PH2</text>
<text x="150.4" y="205.4">PH</text>
<text x="150.4" y="209.4">PH</text>
<text x="183.4" y="209.4">PHX</text>
<text x="385.2" y="206.6">HDMI</text>
<text x="385.2" y="209.4">DB15 VGA</text>
<text x="243.4" y="212.6">RS232</text>
<text x="248" y="212.8">RS RX</text>
<text x="262.1" y="212.8">S‐VIDEO</text>
<text x="268" y="212.7">BNC</text>
<text x="385.2" y="212.2">DXLINK</text>
<text x="385.2" y="215.1">AUDIO</text>
<text x="134.2" y="219.8">RJ45</text>
<text x="149.9" y="218.8">RJ45</text>
<text x="183.7" y="218.9">IEC</text>
<text x="385.2" y="217.9">Blu Link</text>
<text x="385.2" y="220.7">BNC</text>
<text x="100.8" y="223.5">RJ45</text>
<text x="385.2" y="223.5">LAN</text>
<text x="385.2" y="226.4">Lighting XLS</text>
<text x="385.2" y="229.2">Control</text>
<text x="385.2" y="232">Control Tag</text>
<text x="405.5" y="232.2">C1</text>
<text x="385.2" y="234.8">Network Tag</text>
<text x="385.2" y="237.6">Audio Tag</text>
<text x="405.5" y="235.2">N1</text>
<text x="405.5" y="238.2">A1</text>
<text x="68.7" y="240.7">AC</text>
<text x="83.4" y="240.6">DC</text>
<text x="101" y="245.6">PH2</text>
<text x="134.3" y="243.3">PH4</text>
<text x="385.2" y="240.5">Video Tag</text>
<text x="405.5" y="241.2">V1</text>
</g>
<text font-size="1.1" x="73.9" y="31" transform="rotate(90 73.9 31)">AC PWR</text>
</svg>
